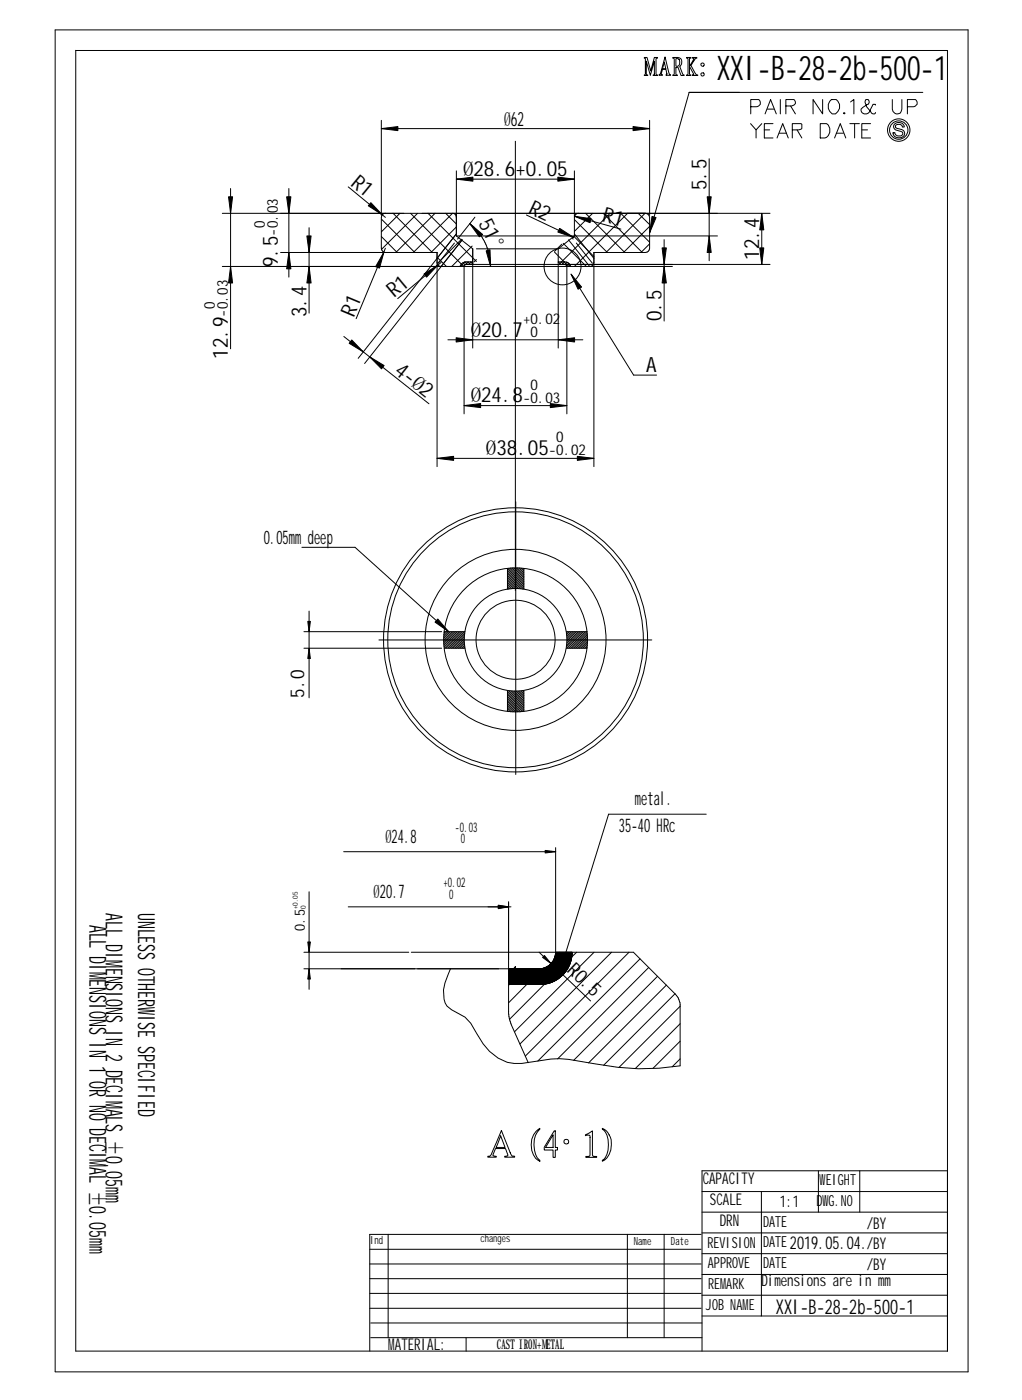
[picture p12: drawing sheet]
<svg xmlns="http://www.w3.org/2000/svg" width="235mm" height="322mm" viewBox="0 0 235 322" stroke-linecap="round" stroke-linejoin="round" font-family="sans-serif">
<g fill="none" stroke="#000" stroke-width=".23">
<path d="M12.7 6.9h210.2v309.1l-210.2-.1zM17.4 11.6v299.6h200.7v-299.6h-200.7M148.3 13.2h.7l.8 3.1 .9-3.1h.7v.2l-.4 .1v3.5l.4 .4h-1l.3-.3v-3l-1 3.2-.9-3.2v2.9l.3 .4h-.8l.3-.4v-3.5zM153 14.3l.3 1.5h-.8zM153.1 13.1l.9 3.6 .4 .6h-1.1l.2-.1-.2-1.2h-.8l-.3 1 .3 .3h-.8l.4-.6zM154.9 13.2a2.25 2.25 0 0 1 1.9 .3 1.3 1.3 0 0 1-.3 1.8l.6 1.7 .4 .4h-.7l-.7-1.9-.5 .1v1.5l.4 .3h-1.1l.3-.4v-3.4zM155.6 13.5a.65 .65 0 0 1 .7 .1 .65 .65 0 0 1 .2 .7 .79 .79 0 0 1-.5 1l-.4-.1zM158.1 13.2h1v.2l-.4 .1v1.8l1.1-1.8-.4-.1v-.2h1v.2l-.3 .1-1 1.6 1 1.8 .6 .5h-1.2l.2-.2v-.2l-1-1.7v1.7l.4 .4h-1l.3-.4v-3.4zM161.4 16.9l.5-.1a.39 .39 0 0 1 .2 .5 .39 .39 0 0 1-.6 .2 .39 .39 0 0 1-.1-.6zM87.8 27.7v21.9M87.8 29.6h61.8M105.1 39.4v14.9"/>
<path d="M132.2 39.4v14.9l-3.7 3M149.6 27.7v21.9M163.3 36.6v23.5M172.8 28.5l1.3 1.4 1.3-1.4M172.8 24.6h1.5a.95 .95 0 0 0 .6-1.5l-.2-.2h-1.9v3.3M174.1 29.9v1.9M175.9 29.9h1.3M176.1 26.2l1.3-3.3 1.3 3.3M176.7 25.1h1.5M178 28.5h-2v3.3h2M178.9 31.8l1.3-3.3 1.3 3.3M179.5 30.7h1.6"/>
<path d="M179.7 22.9v3.3M180.9 24.4h1.3l.8-.4a.74 .74 0 0 0-.2-1.1h-1.9v3.3M182 24.4l1.1 1.8M182.4 29.9h1.5l.5-.2 .2-.1v-1l-.2-.1h-2v3.3M183.5 29.9l1.1 1.9M188.8 28.5h1.1a1.16 1.16 0 0 1 1.2 1.1 2.03 2.03 0 0 1-1.2 2.2h-1.1zM189.4 22.9v3.3l-2.2-3.3v3.3M191.1 23.3l.3-.4h1.1a1.98 1.98 0 0 1-.1 3.3 1.44 1.44 0 0 1-1.7-1.2v-1zM192.2 31.8l1.3-3.3 1.2 3.3M192.5 30.7h1.7M194.4 25.9l-.2 .2 .2 .1 .2-.1M195.7 28.5h2.2"/>
<path d="M195.8 23.5l.8-.6v3.3M196.8 28.5v3.3M198.4 29.9h1.3M200.4 28.5h-2v3.3h2M201.5 24.2v-.2h-.5l-.6 1.1a1.1 1.1 0 0 1-1.1 1.2 1.1 1.1 0 0 1-1.1-1.2l1.7-1.1 .2-.3-.2-.8h-.6a1.51 1.51 0 0 0 .2 1.7l1.2 1.5 .7 .1 .1-.3M205.4 22.9v2.2a1.1 1.1 0 0 0 1.1 1.2 1.1 1.1 0 0 0 1.1-1.2v-2.2M206.1 28.5a1.34 1.34 0 0 1 2.1 .7l-.4 .1a.89 .89 0 0 0-.7-.7 .89 .89 0 0 0-.9 .4v.3l.2 .2a1.99 1.99 0 0 1 1.9 1.1 1.34 1.34 0 0 1-1.4 1.2 1.34 1.34 0 0 1-1.3-1.2h.4v.1a1.04 1.04 0 0 0 1.6 .4h.2a.71 .71 0 0 0-.2-.8 .71 .71 0 0 0-.7-.2 .96 .96 0 0 1-1-.5 .96 .96 0 0 1 .2-1.1zM208.9 24.6h1.5a.96 .96 0 0 0 .5-1.5l-.1-.2h-1.9v3.3M212.5 21.3h-53.8l-9.1 32.3M51.2 49.1h126.1M53.1 43.4v36.9M64.6 58.2h36v49.3"/>
<path d="M66.5 43.4v20.4M71.2 52.4v19.7M80.2 43l8.5 7.1M87.8 50.4l7.7 7.8M87.8 54.5l3.6 3.7M88.7 57.2l-6.7 16.2M88.7 49.1a.94 .94 0 0 0-.9 1v7.1a1.02 1.02 0 0 0 .9 1M90.5 49.1l9 9.1M92.1 49.1l-4.3 4.3M94.5 49.1l12.3 12.3M96.1 49.1l-8.3 8.3M98.6 49.1l11.1 11.1"/>
<path d="M100.2 49.1l-9.1 9.1M100.6 59.3l2.2 2.1M100.6 59.5l4.5-5.6-22.6 28.6M102.6 49.1l2.5 2.5M104.1 49.1a.87 .87 0 0 1 1 1M104.2 49.1l-9 9.1M105.1 54.3h60.1M105.1 41.3h27.1M105.1 52.3l-5.9 5.9M105.1 54.3l3.7 3v22.9M106.3 55.1l-5.5 5.5M108.2 51.5a12.7 12.7 0 0 1 4.7 9.9"/>
<path d="M108.7 56.7l-4.7 4.7M109.3 50l-3.7 4.7M109.7 59.8l-.6 .5M109.7 57.3h18.8M121.2 49.5l10.9 5.2M127.7 58.1l3.3 3.3M128.5 57.3v22.9M129.3 56.2l-1.6 1.7M129.7 56l5.3 5.4M130.9 55.2l4.9 6.2a.94 .94 0 0 0 .9-1M132.1 54.4l4.6 4.7M132.2 50.6l7.6 7.6"/>
<path d="M132.2 53.9l4.5 5.6M132.3 49.8l10.7 3M133.2 49.1a.94 .94 0 0 0-1 1M134.8 49.1l9 9.1M136.4 49.1l-4.2 4.2M138.9 49.1l9 9.1M140.5 49.1l-11.8 11.8M142.9 49.1l6.7 6.7M144.5 49.1l-12.3 12.3M146.9 49.1l2.7 2.6M148.5 49.1l-9 9.1M148.6 49.1a1.01 1.01 0 0 1 1 1v7.1a1.01 1.01 0 0 1-1 1h-11.9v49.3"/>
<path d="M149.6 52.1l-6 6.1M149.6 56.2l-2 2M152.9 55.2v18.7M175.4 49.1v11.8M51.2 61.4h103.6M79.2 77.5l19.6 15.5M100.6 60.4a.87 .87 0 0 0 1 1l4.8-6.2-22.5 28.5M101.6 60.4l-10 8.4M103.1 78.3h31.1M106 61.2l.1 .2M106.6 60.5l.5 .5M106.8 61.4v33.9"/>
<path d="M106.9 61.2l-.2 .2M107.1 61l-.3 .4M107.1 60.3l.6 .6M107.1 60.3l-1.1 1.1M107.7 60.3l.6 .6M107.8 60.3l-.7 .6M108.4 60.3l.4 .4M108.5 60.3l-.6 .6M108.8 60.3a2.74 2.74 0 0 0-2.5 .4l-.4 .7M108.8 60.6l-.3 .3M128.5 60.3a2.56 2.56 0 0 1 2.5 .4l.3 .3M128.5 60.4l.1-.1 .6 .6"/>
<path d="M129.2 60.3l.6 .6M130 60.3l-.6 .6M130.4 61.2l.1 34.1M130.6 60.4l-.6 .5 .4 .3M130.8 60.6l.4 .3M130.9 60.6l-.5 .6M131.3 61l.1 .4M131.3 61l-.4 .4M131.5 63.1l14.4 23.3h5.3M177.3 60.9l-70.2 .1M106.8 93.4h23.7M100.6 105.6h36.1"/>
<path d="M118.7 115.6v62.8M69.5 126.1h12.2l21.6 19.4-1.1 1.1M116.8 131.3l3.8 3.9M116.8 131.8l3.8 3.7M116.8 132.2l3.5 3.5M116.8 132.6l3 3M116.8 133l2.6 2.6M116.8 133.4l2.2 2.1M116.8 133.8l1.8 1.7M116.8 134.2l1.4 1.3M116.8 134.6l1 1M116.8 135l.6 .6"/>
<path d="M116.8 135.4l.3 .3M117.1 130.9l3.5 3.5M117.5 130.8l3.1 3.1M117.9 130.8l2.7 2.7M118.3 130.8l2.3 2.3M118.7 130.8l1.9 1.9M119.1 130.8l1.5 1.5M119.5 130.8l1.1 1.1M119.9 130.8l.7 .7M120.4 130.9l.2 .2M120.6 134.7l-3.8-3.8v4.8M120.6 130.9v4.8"/>
<path d="M70 145.5h31.7M70 149.3h31.7M71.2 140.7v20M87.2 147.4h62.9M102.3 145.5h4.8M102.3 149.3h4.8M102.5 145.5l-.3 .2M102.9 145.5l-.7 .7M103.7 145.5l-1.5 1.5M104.1 145.5l-1.9 1.9M104.5 145.5l-2.3 2.3M104.9 145.5l-2.7 2.7"/>
<path d="M105.3 145.5l-3.1 3.1M105.7 145.5l-3.5 3.5M106.1 145.5l-3.8 3.8M106.5 145.5l-3.8 3.8M106.9 147.1l-2.2 2.2M106.9 147.5l-1.8 1.8M106.9 147.9l-1.4 1.4M106.9 145.5l-3.8 3.8M106.9 146.2l-3 3.1M106.9 146.7l-2.6 2.6M106.9 148.3l-1 1M107 148.7l-.7 .6"/>
<path d="M107 145.8l-3.5 3.5M107 149l-.3 .3M116.8 159.1v4.8M116.8 159.6l3.8 3.8M116.8 159.2l3.8 3.8M117.1 159.1l3.5 3.5M117.6 159.2l3 3M118 159.2l2.6 2.6M118.4 159.2l2.2 2.2M118.9 159.2l1.7 1.8M119.3 159.2l1.3 1.4M119.6 159.2l1 1"/>
<path d="M120 159.2l.6 .6M120.4 159.1l.2 .3M120.6 159.1v4.8M130.4 145.5h4.8l-3.8 3.8M130.4 149.3h4.8M130.7 145.5l-.3 .2M131.1 145.5l-.6 .6M131.5 145.5l-1 1M131.9 145.5l-1.3 1.3M132.3 145.5l-1.7 1.8M132.7 145.5l-2.1 2.1M133.1 145.5l-2.6 2.6"/>
<path d="M133.5 145.5l-3 3M133.9 145.5l-3.5 3.5M134.3 145.5l-3.8 3.8M134.7 145.5l-3.8 3.8M135.2 145.8l-3.5 3.5M135.2 149l-.2 .3M135.3 146.2l-3.1 3.1M135.3 146.5l-2.8 2.8M135.3 148.2l-1.1 1.1M135.3 148.6l-.7 .7M135.3 147l-2.3 2.3M135.3 147.3l-2 2"/>
<path d="M135.3 147.8l-1.5 1.5M116.8 160l3.8 3.8M116.8 160.4l3.5 3.5M116.8 160.8l3.1 3.1M116.8 161.2l2.7 2.7M116.8 161.6l2.4 2.3M116.8 162l1.9 1.9M116.8 162.4l1.6 1.5M116.8 162.8l1.1 1.1M116.8 163.2l.7 .7M116.8 163.6l.3 .3M79.1 196.2h48.8"/>
<path d="M127.9 195.2v24.2M162.6 187.5h-22.5l-11.2 36.2M70 219.3h24.1M71.2 205.4v22.5M80.2 208.9h37.4M94.7 219.3h51.1l9.7 9.7 .7 .9 .4 1.4v14.2a53.8 53.8 0 0 1-19.7-.5l-6-1-2.1-.2-1.9 .1-6.8 1a8.6 8.6 0 0 1-7.4-2.8l-1.4-1.7-2.9-4.7-1.3-1.4-3.1-1.7a4.2 4.2 0 0 1-1.9-4.6l.3-1.6 1.3-3.3M117.1 207.7l.1 26.4 .5 1.9 3.9 8.8M124.1 219.3l11.9 11.2M127.8 219.9h3.9M127.9 219.8h3.8M127.9 219.7h3.8M127.9 219.5h3.8l-3.6 6.2-1.9-3.3-2.4 4.3-2.1-3.6-2.1 3.6-2.1-3.6"/>
<path d="M127.9 219.8l.2-.5 2.4 4.2h-13.4M127.9 219.9l2.3 3.9M127.9 219.7l2.3 4.1M127.9 219.5l2.4 4.2M127.9 219.7l.1-.4 2.4 4.2M127.9 219.7l-.1 .4M127.9 219.4h3.8M127.9 219.4l2.4 4.2M128.1 219.3l-.2 .3h3.8l-.2-.3M128.2 219.3l2.3 4M128.3 219.3l-.5 .7M128.3 219.3l2.3 4"/>
<path d="M128.4 219.3l-.6 1M128.4 219.3l2.2 3.9h-13.5M128.5 219.3l-.9 1.5M128.5 219.3l2.2 3.8h-6.1M128.7 219.3l-4.3 7.4-2.1-3.6M128.8 219.3l2.1 3.5h-5.3M129 219.3l-4.3 7.4M129.1 219.3l1.9 3.2M129.3 219.3l-4.2 7.4-2.1-3.6-2.1 3.6M129.3 219.3l1.8 3M129.4 219.3l-4.3 7.4-2-3.6M129.5 219.3l1.6 2.9"/>
<path d="M129.5 219.3l-4.2 7.4-2.1-3.6M129.5 219.3l1.6 2.8M129.6 219.3l-4.2 7.4M129.8 219.3l1.4 2.6h-4.3M129.9 219.3l-4.2 7.3-2-3.5M130 219.3l1.3 2.4M130 219.3l-4.1 7.3M130.1 219.3l1.3 2.3h-4.2M130.1 219.3l-4.1 7.3-2-3.5-2.1 3.6-2.2-3.6M130.2 219.3l1.2 2.1M130.3 219.3l-4.2 7.2M130.3 219.3l1.1 2"/>
<path d="M130.6 219.3l-4.2 7.1-1.9-3.3M130.6 219.3l.9 1.6h-3.9l2 3.6M130.8 219.3l-4.1 7M130.9 219.3l.7 1.2M131.1 219.3l-4 6.9M131.1 219.3l.6 .9h-3.9l2.2 3.9M131.2 219.3l-3.9 6.8M131.2 219.3l.5 .8M131.4 219.3l-3.8 6.7M131.7 220h-3.9l2.3 3.9h-13M131.7 219.9l-.4-.6-3.9 6.7M131.7 219.8l-.2-.5-3.8 6.6"/>
<path d="M131.7 219.4l-.1-.1-3.8 6.5M131.7 219.7v-.4l-3.7 6.4-1.8-3.2M131.7 219.7l-3.4 5.8M131.7 219.9l-3.2 5.6M131.7 219.7l-.1 .9M132.8 219.3l-1.2 1.1M136.8 219.3l-18.4 18.3M140.8 219.3l-21.1 21.1M144.8 219.3l-23.9 23.9M70 223.1h54.5M117.1 223.3h13.5M117.1 223.4h13.4"/>
<path d="M117.1 223.5h13.3M117.1 223.7h13.2M117.1 224.1h12.9M117.1 224.3h12.7M117.1 224.4h12.7M117.1 225.2h11.8M117.1 225.4h11.5M117.1 225.6h11.1M117.1 225.8h10.8M117.1 225.9h10.6M117.1 226h10.5M117.1 226.3h9.8"/>
<path d="M117.1 226.4h9.3M117.1 226.6h8.5M117.1 223.7l.3-.6 2 3.6M117.1 224.6l.8-1.5 2 3.6M117.1 225.8l1.6-2.7 2.1 3.6 2-3.6 2.1 3.6M117.1 226l.4 .7 2.1-3.6 2.1 3.6 2.1-3.6 2 3.5M117.1 224.4l1.4 2.3 2.1-3.6 2.2 3.6M117.1 223.4l1.9 3.3 2-3.6 2.2 3.6M117.1 225.8l.5 .9M117.1 225.4l.8 1.3M117.1 224.7l1.2 2M117.1 224.1l1.5 2.6"/>
<path d="M117.1 223.1l2.1 3.6M117.2 223.1l-.1 .2M117.2 223.1l2.1 3.6 2.1-3.6 2.1 3.6 2.3-4 1.8 3.3M117.3 223.1l-.2 .4M117.4 226.7l2.1-3.6 2.1 3.6M117.4 223.1l2.1 3.6 2.1-3.6M117.5 223.1l-.4 .7M117.6 223.1l-.5 .9h12.9M117.6 223.1l2.1 3.6M117.8 223.1l-.7 1.3M117.9 223.1l2.2 3.6M118 223.1l-.9 1.6"/>
<path d="M118.1 223.1l2 3.6 2.1-3.6M118.1 223.1l-1 1.8M118.1 226.7l2.1-3.6 2.1 3.6M118.2 223.1l2 3.6 2.1-3.6M118.2 223.1l-1.1 2M118.3 223.1l2.1 3.6M118.4 223.1l-1.3 2.4h11.4M118.6 223.1l2 3.6 2.1-3.6M118.7 223.1l-1.6 2.9M118.8 223.1l2.1 3.6 2-3.6M118.9 223.1l-1.8 3.1M118.9 223.1l2.1 3.6"/>
<path d="M119 223.1l-1.9 3.5M119.1 223.1l2.1 3.6 2.2-3.6M119.2 223.1l-2.1 3.6h7.8M119.2 226.7l2-3.6 2.1 3.6M119.2 223.1l2.1 3.6-4.2 4.3M119.3 223.1l-2.1 3.6M119.3 223.1l2.1 3.6 2-3.6 2.1 3.5M119.4 223.1l-2.1 3.6-.2-.4h9.6M119.4 223.1l2.1 3.6M119.7 223.1l-2.1 3.6M119.8 223.1l-2.1 3.6-.6-1.1M119.8 226.7l2.1-3.6 2 3.6"/>
<path d="M119.8 223.1l2.1 3.6M119.9 223.1l-2.1 3.6M119.9 223.1l2.1 3.6 2.1-3.6 1.9 3.4h-8.9l.1 .2-.1 .2M120 223.1l-2.1 3.6-.8-1.5M120.1 223.1l2 3.6M120.3 223.1l-2.1 3.6M120.3 226.7l2.1-3.6 2.1 3.6M120.4 223.1l2 3.6 2.1-3.6M120.4 223.1l-2.1 3.6-1.2-2.2M120.5 223.1l2.1 3.6M120.5 223.1l-2.1 3.6M120.6 223.1l2 3.6 2.2-3.6 1.8 3.3"/>
<path d="M120.8 223.1l-2.1 3.6M120.9 223.1l2.1 3.6 2.2-3.7 1.9 3.2M120.9 223.1l-2 3.6-1.8-3.1h13.2M121 223.1l2.1 3.6M121.2 223.1l-2.1 3.6-2-3.4M121.3 223.1l2.1 3.6M121.5 223.1l-2.1 3.6M121.6 223.1l2.1 3.6M121.8 223.1l-2.1 3.6M122.1 223.1l-2.1 3.6M122.3 223.1l2 3.6M122.5 223.1l-2.1 3.6-2.1-3.6-1.2 2.2h11.6"/>
<path d="M122.6 223.1l-2.1 3.6M122.6 223.1l2.1 3.6M123.1 223.1l-2 3.6-2.1-3.6-1.9 3.3M123.2 223.1l-2 3.6M123.3 223.1l2 3.6M123.4 223.1l2 3.5M123.6 223.1l-2.1 3.6M123.9 223.1l-2.1 3.6M123.9 223.1l2 3.5M124.2 223.1l-2.1 3.6M124.3 223.1l-2.1 3.6-2.1-3.6-2.1 3.6M124.3 223.1l2 3.4"/>
<path d="M124.6 223.1l-2.1 3.6M124.6 223.1l1.9 3.3M124.8 223l1.9 3.3M124.8 223l-2.1 3.7M124.9 223l-.4 .1M124.9 223l1.9 3.3M125 223l-2.1 3.7-2.2-3.6-2 3.6-1.6-2.7M125 223l1.9 3.3M125.1 223h5.6l-2.1-3.7-4.3 7.4M125.1 223l-2.2 3.7M125.1 223l1.9 3.3M125.2 223l1.8 3.2"/>
<path d="M125.3 222.9l-2.2 3.8M125.3 222.9l1.9 3.2M125.4 222.9h5.4M125.4 226.6l-8.1 8.2M125.4 222.9l1.9 3.2M125.5 222.9l-2.3 3.8M125.5 222.9l1.9 3.2h-10.3M125.6 226.6l-.9 .1M125.6 226.6l-1.9-3.5-2.1 3.6M125.6 222.8l-2.2 3.9M125.6 222.8l1.9 3.2M125.7 222.8l1.9 3.2"/>
<path d="M125.8 222.7h5.1l-2-3.4-4.3 7.4-2-3.6M125.9 222.7l1.8 3.2M125.9 222.7l-2.3 4-2.1-3.6M125.9 222.7l1.9 3.2M126 222.6h4.9l-1.9-3.3-4.2 7.4-2-3.6M126 222.6l1.9 3.2M126 222.6l-1.1 .4M126.1 222.6l-2.4 4.1M126.1 222.5h4.9M126.1 222.6l1.8 3.2M126.3 222.4h4.7l-1.8-3.1-4.3 7.4M126.3 222.4l1.9 3.2"/>
<path d="M126.4 226.5l-2-3.4-2.1 3.6M126.4 226.5l-.8 .1M126.4 222.4l-.4 .2M126.4 222.4h4.7M126.4 222.4l-2.5 4.3M126.4 222.4l1.9 3.2M126.4 222.3l2 3.2h-11.3M126.5 222.3h4.6M126.5 222.2l1.9 3.3M126.6 222.2h4.5M126.6 222.2l-2.6 4.5-2.1-3.6M126.6 222.2l1.9 3.3"/>
<path d="M126.8 222h4.4l-1.5-2.7-4.2 7.3M126.8 222l-2.7 4.7-2.1-3.6-2.1 3.6M126.8 222l1.9 3.3M126.9 221.9l1.9 3.3M127 221.8h4.3M127 221.9l1.9 3.3M127 221.9l-.6 .5M127 221.8l1.9 3.3M127 221.7h4.3M127.1 221.7l1.9 3.4h-11.9l1 1.6M127.1 221.6l-2.9 5.1-2.1-3.6M127.2 226.2h-10.1l.3 .5"/>
<path d="M127.2 221.6l1.9 3.3M127.2 221.6l-.2 .3M127.3 221.3l2 3.5M127.4 221.3h4M127.4 221.2h4.1M127.4 221.2l2 3.5h-12.3M127.4 221.2l-.2 .4M127.5 221.1h4l-1-1.8-4.2 7.2M127.5 221.1l2 3.5h-12.4M127.6 220.8h4l-2.4 4M127.6 220.8l2.1 3.6h-12.6M127.6 220.9l-.2 .3"/>
<path d="M127.7 220.5h3.9M127.7 220.5l2.2 3.7M127.8 220.3h3.9M127.8 220.1h3.9l-3 5.2-2-3.2M127.8 220.1l2.2 3.9M127.8 220.1l-.2 .8M127.9 225.8l-1.5 .7M128.1 225.7h-11l1.4-2.6 2.1 3.6M128.2 225.6l-.3 .2M128.6 225.4l-.4 .2M128.9 225.1l-.3 .3M129.2 224.9h-12.1l1.1 1.8"/>
<path d="M129.2 224.9l-.3 .2M129.8 224.3l-.6 .6M129.9 224.2h-12.8l.6-1.1 2.1 3.6M130.2 223.8h-13.1l1.7 2.9M130.3 223.6l-.5 .7M130.6 223.3l-.3 .3M130.8 222.9l-.2 .4M131 222.5l-.2 .4-2-3.6-4.3 7.4M131.2 222.1h-4.5l1.9 3.3M131.2 222l-1.2 2M131.3 221.8l-1.5-2.5-4.2 7.3M131.3 221.8l-.3 .7"/>
<path d="M131.4 221.6h-4.3l2 3.4h-12M131.4 221.5l-1.6 2.9M131.4 221.5h-4.1l1.9 3.4M131.4 221.4h-4.1l2 3.4h-12.2M131.5 221.2l-1.2-1.9-4.1 7.2-2-3.4M131.5 221.2l-2 3.4M131.5 221h-4l2 3.6-12.4-.1M131.6 220.8h-4l2.2 3.6M131.6 220.8l-1-1.5-4 7.1M131.6 220.7l-.7-1.4-4 7M131.6 220.6h-3.9l2.1 3.7M131.6 220.4l-.6-1.1-4 6.9"/>
<path d="M131.6 220.6l-2.6 4.4M131.6 220.6l-.3 1.2M131.7 220.4h-3.9l2.1 3.7M131.7 220.3l-2.8 4.9M147.4 220.8l-23.6 23.6M149.4 222.8l-21 21.1M151.4 224.9l-19.3 19.3M153.4 226.9l-17.9 17.9M155.4 228.9l-16.4 16.4M156.6 231.8l-14.1 14.1M156.6 235.8l-10.3 10.3M156.6 239.8l-6.3 6.3"/>
<path d="M138.7 259.9a4.2 4.2 0 0 1 1.9 5 3.4 3.4 0 0 1-1.9 2.5v-.2a2.94 2.94 0 0 0 1.3-2.3 5.7 5.7 0 0 0-.9-4.6l-.4-.2zM156.6 243.9l-1.8 1.8M115.3 261.6l1 2.7h-2.1zM115.4 260.4l2.1 5.1a.87 .87 0 0 0 1 .8v.2h-2.3v-.2l.7-.2-.5-1.6h-2.3l-.6 1.6 .8 .2v.2h-2v-.2l.6-.1 .2-.3zM123.4 260.6l.9-.7v.2a5.3 5.3 0 0 0-.3 6.9l.3 .4a4.3 4.3 0 0 1-1.9-5l.5-1zM127.3 261.4v2.9h-1.7zM127.6 260.5h.2v3.8h.6v.6h-.6v1.7h-.5v-1.7h-2v-.7zM134.8 261.4l1.6-.9v5.4l.2 .4h.8v.3h-2.5v-.3h.8l.1-.3v-4.3v-.2l-.3-.1-.7 .2zM161.6 274.4h56.5M161.6 279.2h56.5M175.3 274.4v28.7M188.4 269.6v9.6"/>
<path d="M198 269.6v9.6M218.1 269.6h-56.5v41.6M85.1 297.9h76.3M85.1 294.5h76.3M85.1 291.1h76.3M85.1 287.7h76.3M89.4 284.3v23.8M144.4 284.3v23.8M152.9 284.3v23.8M161.4 284.3h-76.3v26.9M161.6 284h56.5M161.6 288.7h56.5"/>
<path d="M161.6 293.5h56.5M161.6 298.3h56.5M85.1 301.3h76.3M85.3 308.1h76.3M85.3 304.7h76.3M107.3 308.1v3.1M161.6 303.1h56.5"/>
<circle cx="161.7" cy="14.9" r=".38"/>
<circle cx="206.9" cy="30" r="2.12"/>
<circle cx="206.9" cy="30" r="2.58"/>
<circle cx="129.5" cy="61.4" r="4.3"/>
<circle cx="118.7" cy="147.3" r="29.4"/>
<circle cx="118.7" cy="147.4" r="30.4"/>
<circle cx="118.7" cy="147.4" r="20.8"/>
<circle cx="118.7" cy="147.4" r="16.6"/>
<circle cx="118.7" cy="147.3" r="11.8"/>
<circle cx="118.7" cy="147.3" r="9.1"/>
<circle cx="130.4" cy="262.9" r=".56"/>
</g>
<g fill="#000" stroke="#000" stroke-width=".23">
<path d="M87.8 29.6l3.8-.4v.9z" fill-rule="evenodd"/>
<path d="M145.8 29.2l3.8 .4-3.8 .5z" fill-rule="evenodd"/>
<path d="M52.6 45.3h1l-.5 3.8z" fill-rule="evenodd"/>
<path d="M66 45.3h1l-.5 3.8z" fill-rule="evenodd"/>
<path d="M70.7 54.3h.9l-.4 3.9z" fill-rule="evenodd"/>
<path d="M85.4 46.7l2.6 2.8-3.2-2.1z" fill-rule="evenodd"/>
<path d="M105.1 41.3l3.8-.5v.9z" fill-rule="evenodd"/>
<path d="M108.2 51.5l2.9 2.5-.7 .6z" fill-rule="evenodd"/>
<path d="M111.9 57.8l.9-.3 .1 3.9z" fill-rule="evenodd"/>
<path d="M128.4 40.8l3.8 .5-3.8 .4z" fill-rule="evenodd"/>
<path d="M128.9 52.6l3.2 2.1-3.7-1.2z" fill-rule="evenodd"/>
<path d="M132.3 49.8l3.8 .6-.3 .9z" fill-rule="evenodd"/>
<path d="M150.1 49.9l.9 .2-1.4 3.5z" fill-rule="evenodd"/>
<path d="M152.4 57.1h1l-.5 3.8z" fill-rule="evenodd"/>
<path d="M162.8 45.3h.9l-.4 3.8z" fill-rule="evenodd"/>
<path d="M163.3 54.3l.4 3.9h-.9z" fill-rule="evenodd"/>
<path d="M175.4 49.1l.5 3.8h-1z" fill-rule="evenodd"/>
<path d="M174.9 57.1h1l-.5 3.8z" fill-rule="evenodd"/>
<path d="M53.1 61.4l.5 3.8h-1z" fill-rule="evenodd"/>
<path d="M66.5 58.2l.5 3.7h-1z" fill-rule="evenodd"/>
<path d="M71.2 61.4l.4 3.8h-.9z" fill-rule="evenodd"/>
<path d="M81 78.3l2.7 2.8-3.3-2z" fill-rule="evenodd"/>
<path d="M88.4 58.1l-1 3.7-.9-.4z" fill-rule="evenodd"/>
<path d="M97.6 63.1l3.2-2.1-2.6 2.8z" fill-rule="evenodd"/>
<path d="M105 77.8l3.8 .5-3.8 .5z" fill-rule="evenodd"/>
<path d="M128.5 78.3l3.8-.5v1z" fill-rule="evenodd"/>
<path d="M131.5 63.1l2.4 3-.8 .5z" fill-rule="evenodd"/>
<path d="M152.9 61.4l.5 3.8h-1z" fill-rule="evenodd"/>
<path d="M85.1 82.2l3.3 2-.6 .7z" fill-rule="evenodd"/>
<path d="M106.8 93.4l3.9-.5v1z" fill-rule="evenodd"/>
<path d="M126.7 92.9l3.8 .5-3.8 .5z" fill-rule="evenodd"/>
<path d="M100.6 105.6l3.8-.5v.9z" fill-rule="evenodd"/>
<path d="M132.9 105.1l3.8 .5-3.8 .4z" fill-rule="evenodd"/>
<path d="M70.9 143.1h.6l-.3 2.4z" fill-rule="evenodd"/>
<path d="M71.2 149.3l.3 2.4h-.6z" fill-rule="evenodd"/>
<path d="M100.8 142.6l2.5 2.9-3.1-2.2z" fill-rule="evenodd"/>
<path d="M125.5 195.9l2.4 .3-2.4 .3z" fill-rule="evenodd"/>
<path d="M70.9 216.9h.6l-.3 2.4z" fill-rule="evenodd"/>
<path d="M114.7 208.6l2.4 .3-2.4 .3z" fill-rule="evenodd"/>
<path d="M114.7 208.5l2.4 .4-2.4 .4z" fill-rule="evenodd"/>
<path d="M71.2 223.1l.3 2.4h-.6z" fill-rule="evenodd"/>
<path d="M118.7 222.6l-.9 2.2-.7-.4z" fill-rule="evenodd"/>
<path d="M124.9 220.5l.4-.4 1.6 1.8z" fill-rule="evenodd"/>
<path d="M129.4 221.3l.5 .2-1 2.2z" fill-rule="evenodd"/>
</g>
<path d="M118.7 136.1v-112.9" fill="none" stroke="#000" stroke-width=".23" stroke-dasharray="103.6 12.2 4.1 12.2" stroke-linecap="butt"/>
<path d="M100.9 60.7l4.7-6M136.4 60.7l-4.7-6" fill="none" stroke="#000" stroke-width=".23" stroke-dasharray="6.1 1 1" stroke-linecap="butt"/>
<text font-size="7.8" x="165" y="18.3">XXI-B-28-2b-500-1</text>
<g font-size="5.4">
<text x="20.6" y="213" transform="rotate(90 20.6 213)">ALL DIMENSIONS IN 1 OR NO DECIMAL ±0.05mm</text>
<text x="24.3" y="210.3" transform="rotate(90 24.3 210.3)">ALL DIMENSIONS IN 2 DECIMALS ±0.05mm</text>
<text x="31.8" y="210.3" transform="rotate(90 31.8 210.3)">UNLESS OTHERWISE SPECIFIED</text>
</g>
<g font-size="4.8">
<text x="106.6" y="40.6">Ø28.6+0.05</text>
<text x="80.6" y="42.6" transform="rotate(39 80.6 42.6)">R1</text>
<text x="162.7" y="43.8" transform="rotate(-90 162.7 43.8)">5.5</text>
<text x="110.1" y="51.3" transform="rotate(64 110.1 51.3)">51°</text>
<text x="121.5" y="49" transform="rotate(26 121.5 49)">R2</text>
<text x="138.5" y="50.9" transform="rotate(15 138.5 50.9)">R1</text>
<text x="174.8" y="59.8" transform="rotate(-90 174.8 59.8)">12.4</text>
<text x="64" y="61.5" transform="rotate(-90 64 61.5)">9.5</text>
<text x="90.7" y="68.7" transform="rotate(-40 90.7 68.7)">R1</text>
<text x="70.6" y="73" transform="rotate(-90 70.6 73)">3.4</text>
<text x="81.4" y="73.2" transform="rotate(-67 81.4 73.2)">R1</text>
<text x="108.4" y="77.5">Ø20.7</text>
<text x="152.3" y="73.9" transform="rotate(-90 152.3 73.9)">0.5</text>
<text x="52.5" y="82.6" transform="rotate(-90 52.5 82.6)">12.9</text>
<text x="90.6" y="85.8" transform="rotate(38 90.6 85.8)">4-Ø2</text>
<text x="148.8" y="85.7">A</text>
<text x="108.4" y="92.7">Ø24.8</text>
<text x="111.9" y="104.8">Ø38.05</text>
</g>
<text font-size="4.7" x="178.6" y="302.6">XXI-B-28-2b-500-1</text>
<text font-size="4.6" x="116.1" y="29">Ø62</text>
<g font-size="4.4">
<text x="60.7" y="125.2">0.05mm deep</text>
<text x="70" y="160.7" transform="rotate(-90 70 160.7)">5.0</text>
<text x="146.2" y="185.4">metal.</text>
<text x="142.5" y="191.6">35-40 HRc</text>
<text x="88.7" y="194.1">Ø24.8</text>
<text x="86" y="206.8">Ø20.7</text>
<text x="130.3" y="223.7" transform="rotate(44 130.3 223.7)">R0.5</text>
</g>
<text font-size="4.1" x="181.9" y="287.7">2019.05.04./BY</text>
<g font-size="3.7">
<text x="161.8" y="272.7">CAPACITY</text>
<text x="163.4" y="277.5">SCALE</text>
<text x="179.5" y="278.1">1:1</text>
<text x="165.7" y="282.3">DRN</text>
<text x="199.6" y="283">/BY</text>
<text x="199.6" y="292.6">/BY</text>
<text x="175.3" y="296.1">Dimensions are in mm</text>
<text x="89.4" y="310.9">MATERIAL:</text>
</g>
<g font-size="3.5">
<text x="188.7" y="272.9">WEIGHT</text>
<text x="188" y="277.7">DWG.NO</text>
<text x="162.9" y="287.3">REVISION</text>
<text x="175.7" y="287.3">DATE</text>
<text x="175.7" y="282.5">DATE</text>
<text x="162.9" y="292.1">APPROVE</text>
<text x="175.7" y="292.1">DATE</text>
<text x="163" y="296.9">REMARK</text>
<text x="162.5" y="301.7">JOB NAME</text>
</g>
<g font-size="3.4">
<text x="61" y="52.6" transform="rotate(-90 61 52.6)">0</text>
<text x="64" y="49.1" transform="rotate(-90 64 49.1)">03</text>
<text x="64" y="54.3" transform="rotate(-90 64 54.3)">-0.</text>
<text x="49.5" y="71.3" transform="rotate(-90 49.5 71.3)">0</text>
<text x="52.5" y="73" transform="rotate(-90 52.5 73)">-0.03</text>
<text x="120.4" y="74.6">+0.02</text>
<text x="122.1" y="77.6">0</text>
<text x="122.1" y="89.8">0</text>
<text x="120.4" y="92.7">-0.03</text>
<text x="128.1" y="101.9">0</text>
<text x="126.4" y="104.8">-0.02</text>
</g>
<text font-size="3.3" x="70.2" y="214.4" transform="rotate(-90 70.2 214.4)">0.5</text>
<g font-size="3.1">
<text x="104.8" y="191.6">-0.03</text>
<text x="106.1" y="194.3">0</text>
<text x="102.1" y="204.3">+0.02</text>
<text x="103.4" y="207">0</text>
<text x="114.4" y="310.7">CAST IRON+METAL</text>
</g>
<g font-size="2.6">
<text x="85.2" y="286.5">Ind</text>
<text x="145.9" y="286.8">Name</text>
<text x="154.5" y="286.8">Date</text>
</g>
<text font-size="2.5" x="110.7" y="286.1">changes</text>
<g font-size="1.7">
<text x="68.5" y="209.5" transform="rotate(-90 68.5 209.5)">+0.05</text>
<text x="70.4" y="209.5" transform="rotate(-90 70.4 209.5)">0</text>
</g>
</svg>
